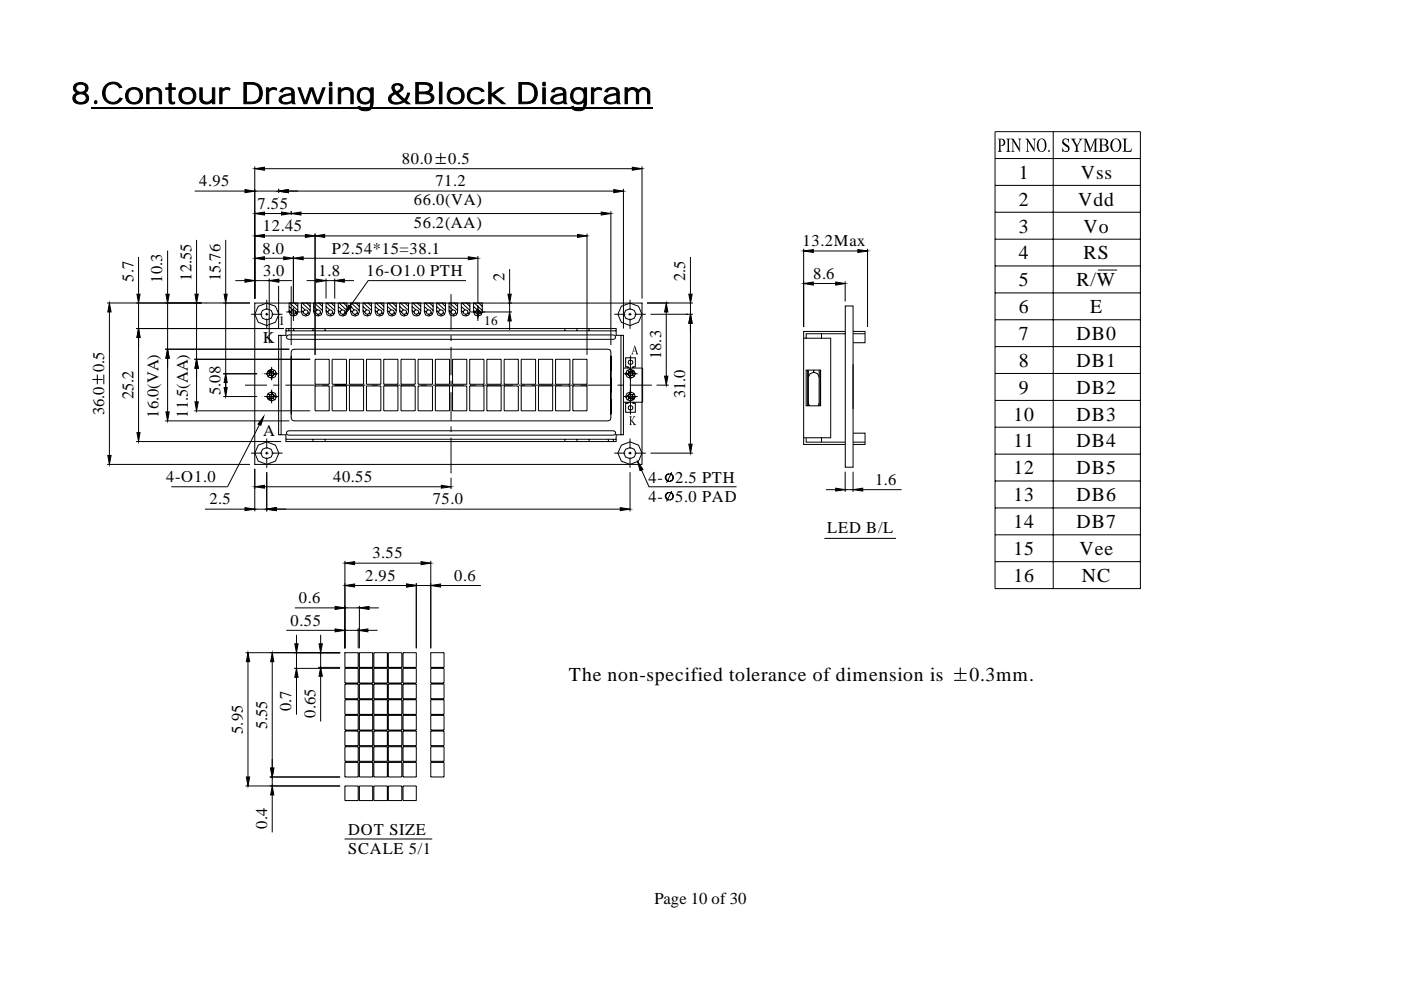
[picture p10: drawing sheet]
<svg xmlns="http://www.w3.org/2000/svg" width="297mm" height="210mm" viewBox="0 0 297 210" stroke-linecap="round" stroke-linejoin="round" font-family="sans-serif">
<path d="M19.3 23h119" fill="none" stroke="#000" stroke-width=".38"/>
<g fill="none" stroke="#000" stroke-width=".21">
<path d="M54 35.8l2.1-.3v.6zM54 35.3v28M56.1 35.8h78M92.3 33.4h2.2M92.3 34.6h2.2M93.4 32.4v2M134.1 35.5l2 .3-2 .3zM136.1 35.3v28M136.1 35.8h.1M211 27.9h30.8v96.9h-30.8zM211 39.3h30.8M211 33.6h30.8"/>
<path d="M223.3 27.9v96.9M29.4 54.5v7.9M35.5 53.1v9.3M41.3 40.5h10.6M41.7 50.9v11.5M47.9 50.9v11.5M49.9 59.5h2M51.9 40.2l2.1 .3-2.1 .4zM51.9 59.2l2.1 .3-2.1 .3zM54 50l2.1-.3v.6zM54 45.3l2.1-.3v.6zM54 54.8l2.1-.4v.7z"/>
<path d="M54 40.5h5.1M54 50h.1M54 45.3h.1M54 54.8h.1M54 59.5h3.1M56.1 50h8.6M56.1 45.3h3.6M56.1 54.8h4.1M57.1 59.5l2-.3v.6zM57.1 59.1v13.7M59.1 40.5l2-.3v.7zM59.1 40v.9"/>
<path d="M59.1 41.8h.1M59.1 59.5h2.8M59.7 45l2 .3-2 .3zM60.2 54.4l2 .4-2 .3zM61.1 40.5h69M61.7 45.3l2.1-.3v.6zM61.7 44.8v.7M61.7 46.5h.1M62.2 54.8l2.1-.4v.7zM62.2 54.3v9.9M63.8 45.3h63.7M64.3 54.8h35"/>
<path d="M64.7 49.7l2.1 .3-2.1 .3zM65 59.5h2.1M66.8 50l2-.3v.6zM66.8 49.5v25.7M67.1 59.2l2 .3-2 .3zM68.8 50h53.6M69.1 59.1v4.2M69.1 59.5h1.9M71 59.5l2-.3v.6zM71 59.1v4.2M73 59.5h2.1M98.8 59.5h-20.7l-3.9 5.4"/>
<path d="M99.3 54.4l2 .4-2 .3zM101.3 54.3v9.9M101.3 54.8h.1M108.1 57v5.4M122.4 49.7l2.1 .3-2.1 .3zM124.5 49.5v25.7M124.5 50h.1M127.5 45l2 .3-2 .3zM129.5 44.8v28.4M129.5 45.3h.1M130.1 40.2l2.1 .3-2.1 .4zM132.2 40v29.7"/>
<path d="M132.2 40.5h.1M146.4 54.5v7.9M170.4 53.2l2-.3v.6zM170.4 52.7v16.6M172.4 53.2h9.5M177.2 59.8l2 .3-2 .4zM179.2 59.6v4.3M181.9 52.9l2 .3-2 .3zM183.9 52.7v16.6M183.9 53.2h.1M211 56.4h30.8M211 50.7h30.8"/>
<path d="M211 45h30.8M232.8 57.3h4.1M20.6 79.4v2.1M22 79.4v2.1M22.7 64.2h30.3M23.2 64.3l.4 1.8h-.7zM23.2 66.1v30.5M28.8 69.7h31.4M29 62.4h.7l-.3 1.9zM29.4 69.7l.3 1.9h-.7zM29.4 64.2v5.5M29.4 71.6v20.1"/>
<path d="M35 74h26.3M35.2 62.4h.7l-.4 1.9zM35.5 74l.4 1.9h-.7zM35.5 64.2v9.8M35.5 75.9v11.4M41.2 76.2h24.6M41.3 62.4h.7l-.3 1.9zM41.7 76.2l.3 1.9h-.7zM41.7 64.2v12M41.7 78.1v7.1M47.3 79.2h7.2M47.5 62.4h.7l-.3 1.9z"/>
<path d="M47.9 79.2l.3 1.9h-.7zM47.9 64.2v18.8M53.2 66.6h2.4M54 64.2h.1M54 64.3h82.1v34.2h-82.1zM54.8 64.9l1.8-.6 1.8 .6 .7 1.7-.7 1.7-1.8 .7-1.8-.7-.8-1.7zM55.5 79.2h.1M55.7 65.8l.9-.3 .9 .3 .4 .8-.4 .9-.9 .3-.9-.3-.4-.9zM56 79.2h3.1M56.2 66.6h.7M56.6 63.6v2.1M56.6 66.3v.6"/>
<path d="M56.6 67.5v2.2M56.9 78.6l.7-.3 .7 .3 .3 .6-.3 .7-.7 .3-.7-.3-.3-.7zM57.2 79.5l-.4 .3M57.5 66.6h2.4M57.6 78.3l-1 .9M57.6 77.8v2.9M58.2 78.5l-.3 .3M58.6 79l-1.2 1.2M59.1 71.1h1.5v-1.4h70v1.4h1.6v21.1h-1.6v1.4h-70v-1.4h-1.5zM59.1 60.6v9.1M59.6 71.1v21.1M60.6 70.1h70"/>
<path d="M60.7 66.1h3.1M60.9 71.1l.3-.1h68.8l.4 .1 .1 .4-.1 .3-.4 .1h-68.8l-.3-.1-.2-.3zM61.3 69.7l-.1 .4M61.3 64.2h1.8v1.9l-.2 .7-.7 .2-.6-.2-.3-.7zM61.3 65.8l.4 .4M61.3 65l.8 .7M61.4 64.2l1.7 1.6M61.7 60.7v12.5M61.9 65.8l.3-.1 .4 .1 .1 .3-.1 .4-.4 .1-.3-.1-.2-.4zM61.9 74.2l.5-.2h66.5l.4 .2 .2 .4v14.1l-.2 .4-.4 .1h-66.5l-.5-.1-.2-.4v-14.1zM62.2 66.6l.3 .4M62.2 65.2v2.9"/>
<path d="M62.2 65.2h.1M62.3 69.7v.4M62.4 64.2l.7 .8M62.7 66.3l.3 .3M63.9 64.2h1.9v1.9l-.3 .7-.7 .2-.6-.2-.3-.7zM63.9 65.8l.4 .4M63.9 65l.8 .7M64 64.2l1.8 1.6M64.4 65.8l.4-.1 .4 .1 .1 .3-.1 .4-.4 .1-.4-.1-.1-.4zM64.8 66.6l.3 .4M65 64.2l.8 .8M65.3 66.3l.3 .3"/>
<path d="M66.4 69.7v.4M66.5 64.2h1.9v1.9l-.3 .7-.7 .2-.6-.2-.3-.7zM66.5 65.8l.4 .4M66.5 65l.8 .7M66.7 64.2l1.7 1.6M66.8 76.2h3v5.3h-3zM67.4 66.6l.3 .4M67.6 64.2l.8 .8M67.9 66.3l.3 .3M68.9 69.7v.4M69.1 64.2h1.9v1.9l-.3 .7-.7 .2-.6-.2-.3-.7zM69.1 65.8l.4 .4"/>
<path d="M69.1 65l.8 .7M69.1 64.2h.1M69.3 64.2l1.7 1.6M70 66.6l.3 .4M70.2 64.2l.8 .8M70.4 76.2h3.1v5.3h-3.1zM70.5 66.3l.4 .3M71 64.2h.1M71.7 64.2h1.9v1.9l-.3 .7-.6 .2-.7-.2-.3-.7zM71.7 65.8l.4 .4M71.7 65l.8 .7M71.9 64.2l1.7 1.6"/>
<path d="M72.3 65.8l.4-.1 .3 .1 .1 .3-.1 .4-.3 .1-.4-.1-.2-.4zM72.6 66.6l.3 .4M72.8 64.2l.8 .8M73.1 66.3l.3 .3M74 64.7l.5 .4-1.4 1.4zM74.1 76.2h3v5.3h-3zM74.3 64.2h1.9v1.9l-.3 .7-.6 .2-.7-.2-.3-.7zM74.3 65.8l.4 .4M74.3 65l.8 .7M74.5 64.2l1.7 1.6M74.9 65.8l.4-.1 .3 .1 .2 .3-.2 .4-.3 .1-.4-.1-.2-.4zM75.2 66.6l.4 .4"/>
<path d="M75.4 64.2l.8 .8M75.8 66.3l.2 .3M77 64.2h1.8v1.9l-.3 .7-.7 .2-.6-.2-.2-.7zM77 65.8l.4 .4M77 65l.7 .7M77.1 64.2l1.7 1.6M77.5 65.8l.3-.1 .4 .1 .2 .3-.2 .4-.4 .1-.3-.1-.1-.4zM77.7 76.2h3v5.3h-3zM77.8 66.6l.4 .4M78 64.2l.8 .8M78.3 66.3l.4 .3M79.5 64.2h1.9v1.9l-.3 .7-.6 .2-.7-.2-.3-.7z"/>
<path d="M79.5 65.8l.5 .4M79.5 65l.8 .7M79.7 64.2l1.7 1.6M80.1 65.8l.4-.1 .3 .1 .2 .3-.2 .4-.3 .1-.4-.1-.1-.4zM80.4 66.6l.4 .4M80.6 64.2l.8 .8M81 66.3l.3 .3M81.4 76.2h3v5.3h-3zM82.1 64.2h1.9v1.9l-.3 .7-.6 .2-.7-.2-.3-.7zM82.1 65.8l.5 .4M82.1 65l.8 .7M82.3 64.2l1.7 1.6"/>
<path d="M82.7 65.8l.4-.1 .4 .1 .1 .3-.1 .4-.4 .1-.4-.1-.2-.4zM83 66.6l.4 .4M83.2 64.2l.8 .8M83.6 66.3l.3 .3M84.7 64.2h1.9v1.9l-.2 .7-.7 .2-.7-.2-.3-.7zM84.7 65.8l.5 .4M84.7 65l.8 .7M84.9 64.2l1.7 1.6M85 76.2h3v5.3h-3zM85.3 65.8l.4-.1 .4 .1 .1 .3-.1 .4-.4 .1-.4-.1-.1-.4zM85.6 66.6l.4 .4M85.8 64.2l.8 .8"/>
<path d="M86.2 66.3l.3 .3M87.4 64.2h1.8v1.9l-.3 .7-.6 .2-.7-.2-.2-.7zM87.4 65.8l.4 .4M87.4 65l.8 .7M87.5 64.2l1.7 1.6M88.2 66.6l.4 .4M88.4 64.2l.8 .8M88.6 76.2h3.1v5.3h-3.1zM88.8 66.3l.3 .3M90 64.2h1.8v1.9l-.3 .7-.6 .2-.7-.2-.2-.7zM90 65.8l.4 .4M90 65l.8 .7"/>
<path d="M90.1 64.2l1.7 1.6M90.5 65.8l.4-.1 .3 .1 .2 .3-.2 .4-.3 .1-.4-.1-.1-.4zM90.8 66.6l.4 .4M91.1 64.2l.7 .8M91.4 66.3l.3 .3M92.3 76.2h3v5.3h-3zM92.6 64.2h1.8v1.9l-.3 .7-.6 .2-.6-.2-.3-.7zM92.6 65.8l.4 .4M92.6 65l.8 .7M92.7 64.2l1.7 1.6M93.1 65.8l.4-.1 .4 .1 .1 .3-.1 .4-.4 .1-.4-.1-.1-.4zM93.4 66.6l.4 .4"/>
<path d="M93.7 64.2l.7 .8M94 66.3l.3 .3M95.2 64.2h1.8v1.9l-.2 .7-.7 .2-.6-.2-.3-.7zM95.2 65.8l.4 .4M95.2 65l.8 .7M95.3 64.2l1.7 1.6M95.6 62.4v7.5M95.6 71.1v1.2M95.6 73.5v6.1M95.9 76.2h3.1v5.3h-3.1zM96.1 66.6l.3 .4M96.3 64.2l.7 .8"/>
<path d="M96.6 66.3l.3 .3M97.8 64.2h1.8v1.9l-.2 .7-.7 .2-.6-.2-.3-.7zM97.8 65.8l.4 .4M97.8 65l.8 .7M98 64.2l1.6 1.6M98.4 65.8l.3-.1 .4 .1 .1 .3-.1 .4-.4 .1-.3-.1-.2-.4zM98.7 66.6l.3 .4M98.9 64.2l.7 .8M99.2 66.3l.3 .3M99.6 76.2h3v5.3h-3zM99.8 66.1h8.8M100.4 64.2h1.9v1.9l-.3 .7-.7 .2-.6-.2-.3-.7z"/>
<path d="M100.4 65.8l.4 .4M100.4 65l.8 .7M100.6 64.2l1.7 1.6M101 65.8l.3-.1 .4 .1 .1 .3-.1 .4-.4 .1-.3-.1-.2-.4zM101.3 66.6l.3 .4M101.3 64.7v3.4M101.3 65.2h.1M101.5 64.2l.8 .8M101.8 66.3l.3 .3M103.2 76.2h3.1v5.3h-3.1zM106.7 64.2h.1M106.9 76.2h3v5.3h-3z"/>
<path d="M107.7 62.4h.7l-.3 1.9zM107.7 64.2h.9M108.1 66.1l.3 2h-.7zM108.1 64.2v1.9M108.1 68.1v1.9M110.5 76.2h3.1v5.3h-3.1zM114.2 76.2h3v5.3h-3zM117.8 76.2h3v5.3h-3zM119.8 69.7v.4M122.3 69.7v.4M124.5 76.2v5.3h-3v-5.3h3M124.9 69.7v.4"/>
<path d="M129.5 74.1h.1M130.2 66.6h2.4M131.7 71.1v21.1M131.7 64.9l1.9-.6 1.8 .6 .7 1.7-.7 1.7-1.8 .7-1.9-.7-.7-1.7zM132.1 79.2h3.1M132.2 70.6h.1M132.2 78h4v7.3h-4M132.6 65.8l1-.3 .9 .3 .3 .8-.3 .9-.9 .3-1-.3-.3-.9zM132.7 79l1.2 1.2M133 78.5l.4 .3M133.2 78v-.2h-.6v-1.9h2.1v1.9h-.5v.2M133.2 66.6h.7"/>
<path d="M133.3 76.5l.4-.2 .3 .2 .2 .3-.2 .4-.3 .1-.4-.1-.1-.4zM133.3 78.9l.4-.1 .3 .1 .2 .3-.2 .4-.3 .1-.4-.1-.1-.4zM133.6 63.6v2.1M133.6 66.3v.6M133.6 67.5v2.2M133.7 75.4v12.5M133.7 78.3l1 .9M134.1 79.5l.3 .3M134.5 66.6h2.4M136.1 64.2h.1M137.2 64.2h9.7M137.9 66.6h9"/>
<path d="M140.9 79.8h.7l-.3 1.9zM141.3 64.3l.3 1.8h-.7zM141.3 66.1v13.7M146 62.4h.7l-.3 1.9zM146.4 64.2v2.4M146.4 68.5v25.7M146.4 66.6l.3 1.9h-.7zM170.4 60.1l2-.3v.7zM170.4 71.7h5.7v21.1h-5.7M170.4 60.1h.1M170.4 70.3h.1M170.9 78.5h3.1v7.5h-3.1z"/>
<path d="M171.2 78.5v7.5M171.4 80l.3-.8 .8-.3 .9 .3 .3 .8M171.4 78.5v7.5M172.4 60.1h4.8M172.5 78.5v.4M173.7 78.5v7.5M173.9 78.5v7.5M174.2 70.8v.9M179.2 70.8h-8.3v.9M179.2 70.3h-8.8v23.9h8.8M179.2 64.9h.1M179.2 64.9h1.7v34.2h-1.7z"/>
<path d="M180.9 70.3h2.5v2.4h-2.5M180.9 77.2v9.5M180.9 70.8h2.5M183.9 70.3h.1M211 79.2h30.8M211 73.5h30.8M211 67.8h30.8M211 62.1h30.8M19.6 80.5h2.2M22.7 98.5h30.3M22.9 96.6h.7l-.4 1.9zM28.8 93.6h30.8"/>
<path d="M29 91.7h.7l-.3 1.9zM35 89.2h26.3M35.2 87.3h.7l-.4 1.9zM41.2 87.1h24.6M41.3 85.2h.7l-.3 1.9zM47.3 84.1h7.2M47.5 82.2h.7l-.3 1.9zM51.9 81.7h4.7M53.2 96.1h2.4M54 99.4v9M54 98.5h.1M54.8 94.4l1.8-.7 1.8 .7 .7 1.7-.7 1.7-1.8 .7-1.8-.7-.8-1.7z"/>
<path d="M55 90l-6.8 13.2h-11.9M55.5 84.1h.1M55.7 95.2l.9-.3 .9 .3 .4 .9-.4 .8-.9 .4-.9-.4-.4-.8zM55.9 88.3l-.6 1.9-.6-.3zM56 84.1h3.1M56.2 96.1h.7M56.6 93v2.2M56.6 95.8v.6M56.6 97v2.2M56.6 84.1l1 .9M56.8 83.4l.4 .4M56.9 83.4l.7-.3 .7 .3 .3 .7-.3 .6-.7 .3-.7-.3-.3-.6z"/>
<path d="M57.4 83.1l1.2 1.1M57.5 96.1h2.4M57.6 82.6v2.9M57.9 84.4l.3 .4M57.9 81.7h1.3M60.5 81.7h6.5M60.6 93.6h.1M60.6 93.1h70M60.9 91.5l.3-.2h68.8l.4 .2 .1 .3-.1 .3-.4 .2h-68.8l-.3-.2-.2-.3zM66.4 93.1v.5M66.8 81.8h3v5.3h-3zM68.3 81.7h1.3"/>
<path d="M68.9 93.1v.5M70.4 81.8h3.1v5.3h-3.1zM70.9 81.7h6.6M74.1 81.8h3v5.3h-3zM77.7 81.8h3v5.3h-3zM78.8 81.7h1.3M81.4 81.8h3v5.3h-3zM81.4 81.7h6.5M85 81.8h3v5.3h-3zM88.6 81.8h3.1v5.3h-3.1zM89.2 81.7h1.3M91.8 81.7h6.5"/>
<path d="M92.3 81.8h3v5.3h-3zM95.6 80.7v1.3M95.6 83.2v6M95.6 90.4v1.2M95.6 92.8l.1 7.5M95.9 81.8h3.1v5.3h-3.1zM99.6 81.8h3v5.3h-3zM99.6 81.7h1.3M102.3 81.7h6.5M103.2 81.8h3.1v5.3h-3.1zM106.9 81.8h3v5.3h-3zM110 81.7h1.4"/>
<path d="M110.5 81.8h3.1v5.3h-3.1zM112.7 81.7h6.5M114.2 81.8h3v5.3h-3zM117.8 81.8h3v5.3h-3zM119.8 93.1v.5M120.5 81.7h1.3M121.5 81.8h3v5.3h-3zM122.3 93.1v.5M123.1 81.7h6.5M124.9 93.1v.5M129 93.1v.5M130 93.1v.5"/>
<path d="M130.2 96.1h2.4M130.9 81.7h1.3M131.7 94.4l1.9-.7 1.8 .7 .7 1.7-.7 1.7-1.8 .7-1.9-.7-.7-1.7zM132.1 84.1h3.1M132.6 95.2l1-.3 .9 .3 .3 .9-.3 .8-.9 .4-1-.4-.3-.8zM133.2 85.3v.2h-.6v1.9h2.1v-1.9h-.5v-.2M133.2 96.1h.7M133.3 86.1l.4-.1 .3 .1 .2 .4-.2 .3-.3 .1-.4-.1-.1-.3zM133.3 83.7l.4-.1 .3 .1 .2 .4-.2 .3-.3 .1-.4-.1-.1-.3zM133.4 84.4l-.4 .4M133.5 81.7h4.7M133.6 97v2.2"/>
<path d="M133.6 93v2.2M133.6 95.8v.6M133.9 83.1l-1.2 1.1M134.4 83.4l-.3 .4M134.5 96.1h2.4M134.7 84.1l-1 .9M135.2 97.9l1.1 1.6-.6 .3zM136 99.7l1.6 3.5h18.6M137.9 96.1h9M139.2 81.7h2.6M146 94.2h.7l-.3 1.9zM170.9 92.8v.9h8.3"/>
<path d="M171.4 85.5l.2 .5M173.7 85.5l-.2 .5M174.2 92.8v.9M179.2 99.1h.1M180.9 91.8h2.5v2.4h-2.5M180.9 93.7h2.5M180.9 99.1h.1M211 96.3h30.8M211 90.6h30.8M211 84.9h30.8M43.5 107.9h8.4M51.9 107.6l2.1 .3-2.1 .4z"/>
<path d="M54 103.2l2.1-.3v.6zM54 107.9h2.6M54 103.2h.1M56.1 103.2h37.5M56.6 107.9l2-.3v.7zM56.6 100.1v8.3M58.6 107.9h72.9M73.1 119.4l2.1-.3v.6zM73.1 118.9v18.6M75.2 119.4h14.1M89.3 119.1l2 .3-2 .3zM91.3 118.9v18.6"/>
<path d="M91.3 119.4h.1M93.6 102.9l2 .3-2 .3zM95.6 101.3v2.4M131.5 107.6l2.1 .3-2.1 .4zM133.6 107.9h.1M133.6 100.1v8.3M141.8 100.5a.8 .8 0 0 0-.5 1.2 .8 .8 0 0 0 1.3 0 .8 .8 0 0 0-.6-1.2 .8 .8 0 0 0-.8 .7 .8 .8 0 0 0 .6 .9M141.8 104.4a.8 .8 0 0 0-.5 1.2 .8 .8 0 0 0 1.3 0 .8 .8 0 0 0-.6-1.2 .8 .8 0 0 0-.8 .7 .8 .8 0 0 0 .6 .9M142 100.5a.82 .82 0 0 1 .7 .8 .82 .82 0 0 1-.7 .8M142 104.4a.82 .82 0 0 1 .7 .8 .82 .82 0 0 1-.7 .8M142.4 100.1l-1.1 2.3M142.4 104.1l-1.1 2.2"/>
<path d="M174.8 114.2h15.2M175.1 103.8h2.1M177.2 103.5l2 .3-2 .3zM179.2 100v4.3M179.2 103.8h1.7M180.9 103.8l2-.3v.6zM180.9 100v4.3M182.9 103.8h8.3M211 119.1h30.8M211 113.4h30.8M211 107.7h30.8M211 102h30.8"/>
<path d="M52.1 138.4h20M52.6 138.4l.3 1.9h-.7zM57.7 138.4l.4 1.9h-.7zM60.7 133.6h10.4M62.5 136.5h.7l-.3 1.9zM62.5 128.9h8.6M62.9 134.6v1.9M62.9 138.4v3.3M67.6 136.5h.7l-.3 1.9zM68 134.6v1.9M68 138.4v3.1M71.1 133.3l2 .3-2 .4z"/>
<path d="M71.1 128.6l2 .3-2 .3zM73.1 124.1l2.1-.3v.7zM73.1 138.4h2.9l-.1 3.1h-2.8zM73.1 133.6h2.8M73.1 128.9h3.1M73.1 124.1h.1M75.2 124.1h11M75.9 133.6l2.1-.3v.7zM75.9 133.2v4.3M76.2 128.9l2-.3v.6zM76.2 138.4h2.8v3.1h-2.8zM76.2 128.4v9.1"/>
<path d="M78 133.6h2M78.2 128.9h2.1M79.3 138.4h2.8v3.1h-2.8zM82.3 138.4h2.9v3.1h-2.9zM86.2 123.8l2.1 .3-2.1 .4zM88.3 138.4v3.1h-2.9v-3.1h2.9M88.3 123.7v13.8M88.3 124.1h3.1M91.3 124.1l2.1-.3v.7zM91.3 138.4h2.8v3.1h-2.8zM93.4 124.1h8.6M52.6 140.3v24.4"/>
<path d="M57.7 140.3v22.6M62.3 141.7h9.8M62.9 141.7l.3 1.9h-.7zM62.9 143.6v7.9M67.5 141.5h4.6M68 141.5l.3 1.9h-.7zM68 143.4v9.6M73.1 158.3h2.8v3.1h-2.8zM73.1 155h2.8v3.1h-2.8zM73.1 151.7h2.8v3.1h-2.8zM73.1 148.4h2.8v3.1h-2.8zM73.1 145h2.8v3.1h-2.8z"/>
<path d="M73.1 141.7h2.8v3.1h-2.8zM76.2 158.3h2.8v3.1h-2.8zM76.2 155h2.8v3.1h-2.8zM76.2 151.7h2.8v3.1h-2.8zM76.2 148.4h2.8v3.1h-2.8zM76.2 145h2.8v3.1h-2.8zM76.2 141.7h2.8v3.1h-2.8zM79.3 158.3h2.8v3.1h-2.8zM79.3 155h2.8v3.1h-2.8zM79.3 151.7h2.8v3.1h-2.8zM79.3 148.4h2.8v3.1h-2.8zM79.3 145h2.8v3.1h-2.8z"/>
<path d="M79.3 141.7h2.8v3.1h-2.8zM82.3 158.3h2.9v3.1h-2.9zM82.3 155h2.9v3.1h-2.9zM82.3 151.7h2.9v3.1h-2.9zM82.3 148.4h2.9v3.1h-2.9zM82.3 145h2.9v3.1h-2.9zM82.3 141.7h2.9v3.1h-2.9zM85.4 158.3h2.9v3.1h-2.9zM85.4 155h2.9v3.1h-2.9zM85.4 151.7h2.9v3.1h-2.9zM85.4 148.4h2.9v3.1h-2.9zM85.4 145h2.9v3.1h-2.9z"/>
<path d="M85.4 141.7h2.9v3.1h-2.9zM91.3 158.3h2.8v3.1h-2.8zM91.3 155h2.8v3.1h-2.8zM91.3 151.7h2.8v3.1h-2.8zM91.3 148.4h2.8v3.1h-2.8zM91.3 145h2.8v3.1h-2.8zM91.3 141.7h2.8v3.1h-2.8zM202.3 142.8h2.6M202.3 144.3h2.6M203.6 141.5v2.5M52.1 166.6h20M52.2 164.7h.7l-.3 1.9z"/>
<path d="M57.2 164.7h14.9M57.4 162.9h.7l-.4 1.8zM57.7 166.6l.4 2h-.7zM57.7 164.7v1.9M57.7 168.6v7.9M73 177.9h18.6M73.1 161.6h2.8v3.1h-2.8zM73.1 166.6h2.8v3.1h-2.8zM76.2 161.6h2.8v3.1h-2.8zM76.2 166.6h2.8v3.1h-2.8zM79.3 161.6h2.8v3.1h-2.8zM79.3 166.6h2.8v3.1h-2.8z"/>
<path d="M82.3 161.6h2.9v3.1h-2.9zM82.3 166.6h2.9v3.1h-2.9zM85.4 161.6h2.9v3.1h-2.9zM85.4 166.6h2.9v3.1h-2.9zM91.3 161.6h2.8v3.1h-2.8z"/>
<circle cx="57.6" cy="79.3" r=".49"/>
<circle cx="67.5" cy="66.2" r=".51"/>
<circle cx="70.1" cy="66.2" r=".49"/>
<circle cx="88.3" cy="66.2" r=".5"/>
<circle cx="96.1" cy="66.2" r=".49"/>
<circle cx="133.7" cy="79.3" r=".99"/>
<circle cx="57.6" cy="84.1" r=".49"/>
<circle cx="133.7" cy="84.1" r=".99"/>
</g>
<g fill="#000">
<path d="M54 35.8l2.1-.3v.6zM134.1 35.5l2 .3-2 .3zM51.9 40.2l2.1 .3-2.1 .4zM51.9 59.2l2.1 .3-2.1 .3zM54 50l2.1-.3v.6zM54 45.3l2.1-.3v.6zM54 54.8l2.1-.4v.7zM57.1 59.5l2-.3v.6zM59.7 45l2 .3-2 .3zM60.2 54.4l2 .4-2 .3zM59.1 40.5l2-.3v.7zM61.7 45.3l2.1-.3v.6z"/>
<path d="M62.2 54.8l2.1-.4v.7zM64.7 49.7l2.1 .3-2.1 .3zM67.1 59.2l2 .3-2 .3zM66.8 50l2-.3v.6zM71 59.5l2-.3v.6zM99.3 54.4l2 .4-2 .3zM122.4 49.7l2.1 .3-2.1 .3zM127.5 45l2 .3-2 .3zM130.1 40.2l2.1 .3-2.1 .4zM170.4 60.1l2-.3v.7zM170.4 53.2l2-.3v.6zM177.2 59.8l2 .3-2 .4z"/>
<path d="M181.9 52.9l2 .3-2 .3zM23.2 64.3l.4 1.8h-.7zM29.4 69.7l.3 1.9h-.7zM29 62.4h.7l-.3 1.9zM35.5 74l.4 1.9h-.7zM35.2 62.4h.7l-.4 1.9zM41.7 76.2l.3 1.9h-.7zM41.3 62.4h.7l-.3 1.9zM47.5 62.4h.7l-.3 1.9zM74 64.7l.5 .4-1.4 1.4zM108.1 66.1l.3 2h-.7zM107.7 62.4h.7l-.3 1.9z"/>
<path d="M140.9 79.8h.7l-.3 1.9zM141.3 64.3l.3 1.8h-.7zM146.4 66.6l.3 1.9h-.7zM146 62.4h.7l-.3 1.9zM22.9 96.6h.7l-.4 1.9zM29 91.7h.7l-.3 1.9zM35.2 87.3h.7l-.4 1.9zM41.3 85.2h.7l-.3 1.9zM47.5 82.2h.7l-.3 1.9zM47.9 79.2l.3 1.9h-.7zM55.9 88.3l-.6 1.9-.6-.3zM135.2 97.9l1.1 1.6-.6 .3z"/>
<path d="M146 94.2h.7l-.3 1.9zM51.9 107.6l2.1 .3-2.1 .4zM54 103.2l2.1-.3v.6zM56.6 107.9l2-.3v.7zM73.1 119.4l2.1-.3v.6zM89.3 119.1l2 .3-2 .3zM93.6 102.9l2 .3-2 .3zM131.5 107.6l2.1 .3-2.1 .4zM177.2 103.5l2 .3-2 .3zM180.9 103.8l2-.3v.6zM62.5 136.5h.7l-.3 1.9zM67.6 136.5h.7l-.3 1.9z"/>
<path d="M71.1 133.3l2 .3-2 .4zM71.1 128.6l2 .3-2 .3zM73.1 124.1l2.1-.3v.7zM75.9 133.6l2.1-.3v.7zM76.2 128.9l2-.3v.6zM86.2 123.8l2.1 .3-2.1 .4zM91.3 124.1l2.1-.3v.7zM52.6 138.4l.3 1.9h-.7zM57.7 138.4l.4 1.9h-.7zM62.9 141.7l.3 1.9h-.7zM68 141.5l.3 1.9h-.7zM52.2 164.7h.7l-.3 1.9z"/>
<path d="M57.4 162.9h.7l-.4 1.8zM57.7 166.6l.4 2h-.7z"/>
<path d="M211.8 29.5h.5l-.2 .1v1.2h.3l-.3 .1v.8l.1 .3 .2 .2h-.8l.2-.2z" fill-rule="evenodd"/>
<path d="M211.6 29.4a1.29 1.29 0 0 1 1.4 .3 .74 .74 0 0 1 0 .9 .74 .74 0 0 1-.9 .3 .67 .67 0 0 0 .7-.6 .67 .67 0 0 0-.5-.8z" fill-rule="evenodd"/>
<path d="M213.3 29.4h.9l-.3 .2v.3v2.1l.3 .2h-.9l.3-.2v-.3v-2.1z" fill-rule="evenodd"/>
<path d="M214.7 29.8l.1 .2 .1 2 .2 .2h-.7l.2-.2 .1-.3z" fill-rule="evenodd"/>
<path d="M214.3 29.4h.6l1.2 2.1 .1 .7-1.5-2.4z" fill-rule="evenodd"/>
<path d="M215.8 29.4h.8l-.3 .2v2.6l-.2-2.3v-.4z" fill-rule="evenodd"/>
<path d="M217.8 29.8l.1 .2v2l.3 .2h-.7l.3-.2z" fill-rule="evenodd"/>
<path d="M217.4 29.4h.5l1.3 2.1 .1 .7-1.4-2.2z" fill-rule="evenodd"/>
<path d="M218.9 29.4h.8l-.3 .2-.1 .3v2.3l-.1-2.3v-.4z" fill-rule="evenodd"/>
<path d="M220.2 29.7l.2-.2h.4a1.34 1.34 0 0 0-.6 1.7 .94 .94 0 0 0 .6 .9 .81 .81 0 0 1-.9-.9v-.8z" fill-rule="evenodd"/>
<path d="M220.4 29.5a1.05 1.05 0 0 1 1.2 .1 1.05 1.05 0 0 1 .3 1.2 1.16 1.16 0 0 1-1.3 1.4 1.26 1.26 0 0 0 .9-1.8 .87 .87 0 0 0-1.1-.9z" fill-rule="evenodd"/>
<path d="M222.3 31.9h.2v.3h-.2z" fill-rule="evenodd"/>
<path d="M225.2 31.3h.1a.81 .81 0 0 0 .7 .8h-.6l-.2 .1z" fill-rule="evenodd"/>
<path d="M225.4 29.5l.5-.2 .5 .2-.8 .1-.1 .3 .6 .7a.86 .86 0 0 1 .6 1.2 .86 .86 0 0 1-1.3 .3l.9-.1 .2-.4-.2-.4a1.2 1.2 0 0 1-.9-1.7z" fill-rule="evenodd"/>
<path d="M225.9 29.5h.5l.2-.2v1l-.1-.5z" fill-rule="evenodd"/>
<path d="M227 29.4h1l-.2 .3a3.5 3.5 0 0 1 .7 2.3l.3 .2h-1l.3-.2a2.4 2.4 0 0 0-1-2.5z" fill-rule="evenodd"/>
<path d="M228.7 29.4l.9 .1-.4 .2-.7 1.3-.1-.2 .6-1.1z" fill-rule="evenodd"/>
<path d="M230 29.6l.2 .2v2.2l.3 .2h-.8l.3-.2z" fill-rule="evenodd"/>
<path d="M229.7 29.4h.7l.8 2.2-.1 .6-.9-2.4z" fill-rule="evenodd"/>
<path d="M232.1 29.8l.4-.2-.1 2.1 .1 .3 .3 .2h-1.1l.4-.2z" fill-rule="evenodd"/>
<path d="M232.1 29.4l.7 .1-.7 .3-1 2.4z" fill-rule="evenodd"/>
<path d="M233 29.5h.9l-.3 .1v1l1 .1-1 .1v1.2h1.1l-1.8 .2 .3-.2 .1-.3v-1.8l-.1-.4z" fill-rule="evenodd"/>
<path d="M232.9 29.4a2.44 2.44 0 0 1 1.8 .2 .68 .68 0 0 1-.1 1.1h-.6a.59 .59 0 0 0 .6-.6 .59 .59 0 0 0-.7-.6z" fill-rule="evenodd"/>
<path d="M233.9 30.8h.6a.7 .7 0 0 1 .6 .5 .7 .7 0 0 1-.4 .7h-.7l.5-.1a.63 .63 0 0 0 .1-.8 .63 .63 0 0 0-.7-.3z" fill-rule="evenodd"/>
<path d="M235.8 29.7l.3-.2h.5a1.42 1.42 0 0 0-.7 2.1l.4 .4 .3 .1a.92 .92 0 0 1-1.1-.9v-.8z" fill-rule="evenodd"/>
<path d="M236.1 29.5a1.32 1.32 0 0 1 1.5 .4 1.32 1.32 0 0 1 0 1.6l-.2 .3a1.04 1.04 0 0 1-1.2 .4 1.12 1.12 0 0 0 1.2-1.4 1.07 1.07 0 0 0-1.3-1.3z" fill-rule="evenodd"/>
<path d="M238 29.4h1.1l-.4 .2v.3v2l.3 .1-.9 .1 .2-.1v-.3v-1.8v-.4z" fill-rule="evenodd"/>
<path d="M238 32.1l1.6-.1 .4-.6-.2 .8z" fill-rule="evenodd"/>
<path d="M134.6 73.2l-.3 1.2 .5 .1h-.5l-.2 .4 .2 .2h-.5z" fill-rule="evenodd"/>
<path d="M134.6 73.2l.7 1.9h-.5l.1-.1-.1-.5-.5-.1h.5l-.3-.8z" fill-rule="evenodd"/>
<path d="M133.4 88.3h.6l-.2 .1v1.6l.2 .1h-.6l.2-.3v-1.4z" fill-rule="evenodd"/>
<path d="M134.2 88.3h.5l-.7 .8 .9 1h-.7l.2-.2-.6-.7 .6-.8z" fill-rule="evenodd"/>
</g>
<text font-size="6.3" x="15" y="22">8.Contour Drawing &amp;Block Diagram</text>
<g font-size="4.2">
<text x="216" y="37.9">1</text>
<text x="229.1" y="37.9">Vss</text>
<text x="216" y="43.6">2</text>
<text x="228.6" y="43.6">Vdd</text>
<text x="216" y="49.3">3</text>
<text x="229.7" y="49.3">Vo</text>
<text x="216" y="55">4</text>
<text x="229.7" y="55">RS</text>
<text x="216" y="60.7">5</text>
<text x="228.2" y="60.7">R/W</text>
<text x="216" y="66.4">6</text>
<text x="231.1" y="66.4">E</text>
<text x="216" y="72.1">7</text>
<text x="216" y="77.8">8</text>
<text x="228.2" y="72.1">DB0</text>
<text x="228.2" y="77.8">DB1</text>
<text x="216" y="83.5">9</text>
<text x="228.2" y="83.5">DB2</text>
<text x="214.9" y="89.2">10</text>
<text x="228.2" y="89.2">DB3</text>
<text x="214.9" y="94.9">11</text>
<text x="228.2" y="94.9">DB4</text>
<text x="214.9" y="100.6">12</text>
<text x="228.2" y="100.6">DB5</text>
<text x="214.9" y="106.3">13</text>
<text x="228.2" y="106.3">DB6</text>
<text x="214.9" y="112">14</text>
<text x="228.2" y="112">DB7</text>
<text x="214.9" y="117.7">15</text>
<text x="228.9" y="117.7">Vee</text>
<text x="214.9" y="123.4">16</text>
<text x="229.4" y="123.4">NC</text>
<text x="120.6" y="144.4">The non-specified tolerance of dimension is</text>
<text x="205.5" y="144.4">0.3mm.</text>
</g>
<g font-size="3.5">
<text x="85.2" y="34.8">80.0</text>
<text x="95" y="34.8">0.5</text>
<text x="42.2" y="39.5">4.95</text>
<text x="92.3" y="39.5">71.2</text>
<text x="54.6" y="44.3">7.55</text>
<text x="87.7" y="43.6">66.0(VA)</text>
<text x="55.7" y="53.8">8.0</text>
<text x="55.7" y="49">12.45</text>
<text x="70.4" y="53.8">P2.54*15=38.1</text>
<text x="87.7" y="48.3">56.2(AA)</text>
<text x="170.2" y="52.2">13.2Max</text>
<text x="28.3" y="59.7" transform="rotate(-90 28.3 59.7)">5.7</text>
<text x="34.4" y="59.9" transform="rotate(-90 34.4 59.9)">10.3</text>
<text x="40.6" y="59.5" transform="rotate(-90 40.6 59.5)">12.55</text>
<text x="46.8" y="59.6" transform="rotate(-90 46.8 59.6)">15.76</text>
<text x="55.8" y="58.5">3.0</text>
<text x="67.6" y="58.5">1.8</text>
<text x="77.7" y="58.5">16-O1.0 PTH</text>
<text x="107" y="59.6" transform="rotate(-90 107 59.6)">2</text>
<text x="145.3" y="59.6" transform="rotate(-90 145.3 59.6)">2.5</text>
<text x="172.4" y="59.1">8.6</text>
<text x="55.7" y="72.7">K</text>
<text x="140.2" y="76.1" transform="rotate(-90 140.2 76.1)">18.3</text>
<text x="22.1" y="79" transform="rotate(-90 22.1 79)">0.5</text>
<text x="46.8" y="83.7" transform="rotate(-90 46.8 83.7)">5.08</text>
<text x="22.1" y="88.1" transform="rotate(-90 22.1 88.1)">36.0</text>
<text x="28.3" y="84.7" transform="rotate(-90 28.3 84.7)">25.2</text>
<text x="33.6" y="88.5" transform="rotate(-90 33.6 88.5)">16.0(VA)</text>
<text x="39.8" y="88.5" transform="rotate(-90 39.8 88.5)">11.5(AA)</text>
<text x="145.3" y="84.4" transform="rotate(-90 145.3 84.4)">31.0</text>
<text x="55.8" y="92.4">A</text>
<text x="35.3" y="102.2">4-O1.0</text>
<text x="44.4" y="107">2.5</text>
<text x="70.6" y="102.2">40.55</text>
<text x="91.8" y="107">75.0</text>
<text x="137.5" y="102.4">4-</text>
<text x="137.5" y="106.3">4-</text>
<text x="143.1" y="102.4">2.5 PTH</text>
<text x="143.1" y="106.3">5.0 PAD</text>
<text x="185.5" y="102.8">1.6</text>
<text x="175.4" y="112.9">LED B/L</text>
<text x="78.9" y="118.4">3.55</text>
<text x="77.4" y="123.1">2.95</text>
<text x="96.3" y="123.1">0.6</text>
<text x="63.4" y="127.9">0.6</text>
<text x="61.6" y="132.7">0.55</text>
<text x="51.5" y="155.6" transform="rotate(-90 51.5 155.6)">5.95</text>
<text x="56.6" y="154.6" transform="rotate(-90 56.6 154.6)">5.55</text>
<text x="61.7" y="150.7" transform="rotate(-90 61.7 150.7)">0.7</text>
<text x="66.9" y="152.1" transform="rotate(-90 66.9 152.1)">0.65</text>
<text x="56.6" y="175.7" transform="rotate(-90 56.6 175.7)">0.4</text>
<text x="73.8" y="177">DOT SIZE</text>
<text x="73.8" y="181">SCALE 5/1</text>
<text x="138.7" y="191.7">Page 10 of 30</text>
</g>
<g font-size="2.8">
<text x="59.1" y="68.8">1</text>
<text x="102.7" y="68.8">16</text>
</g>
</svg>
